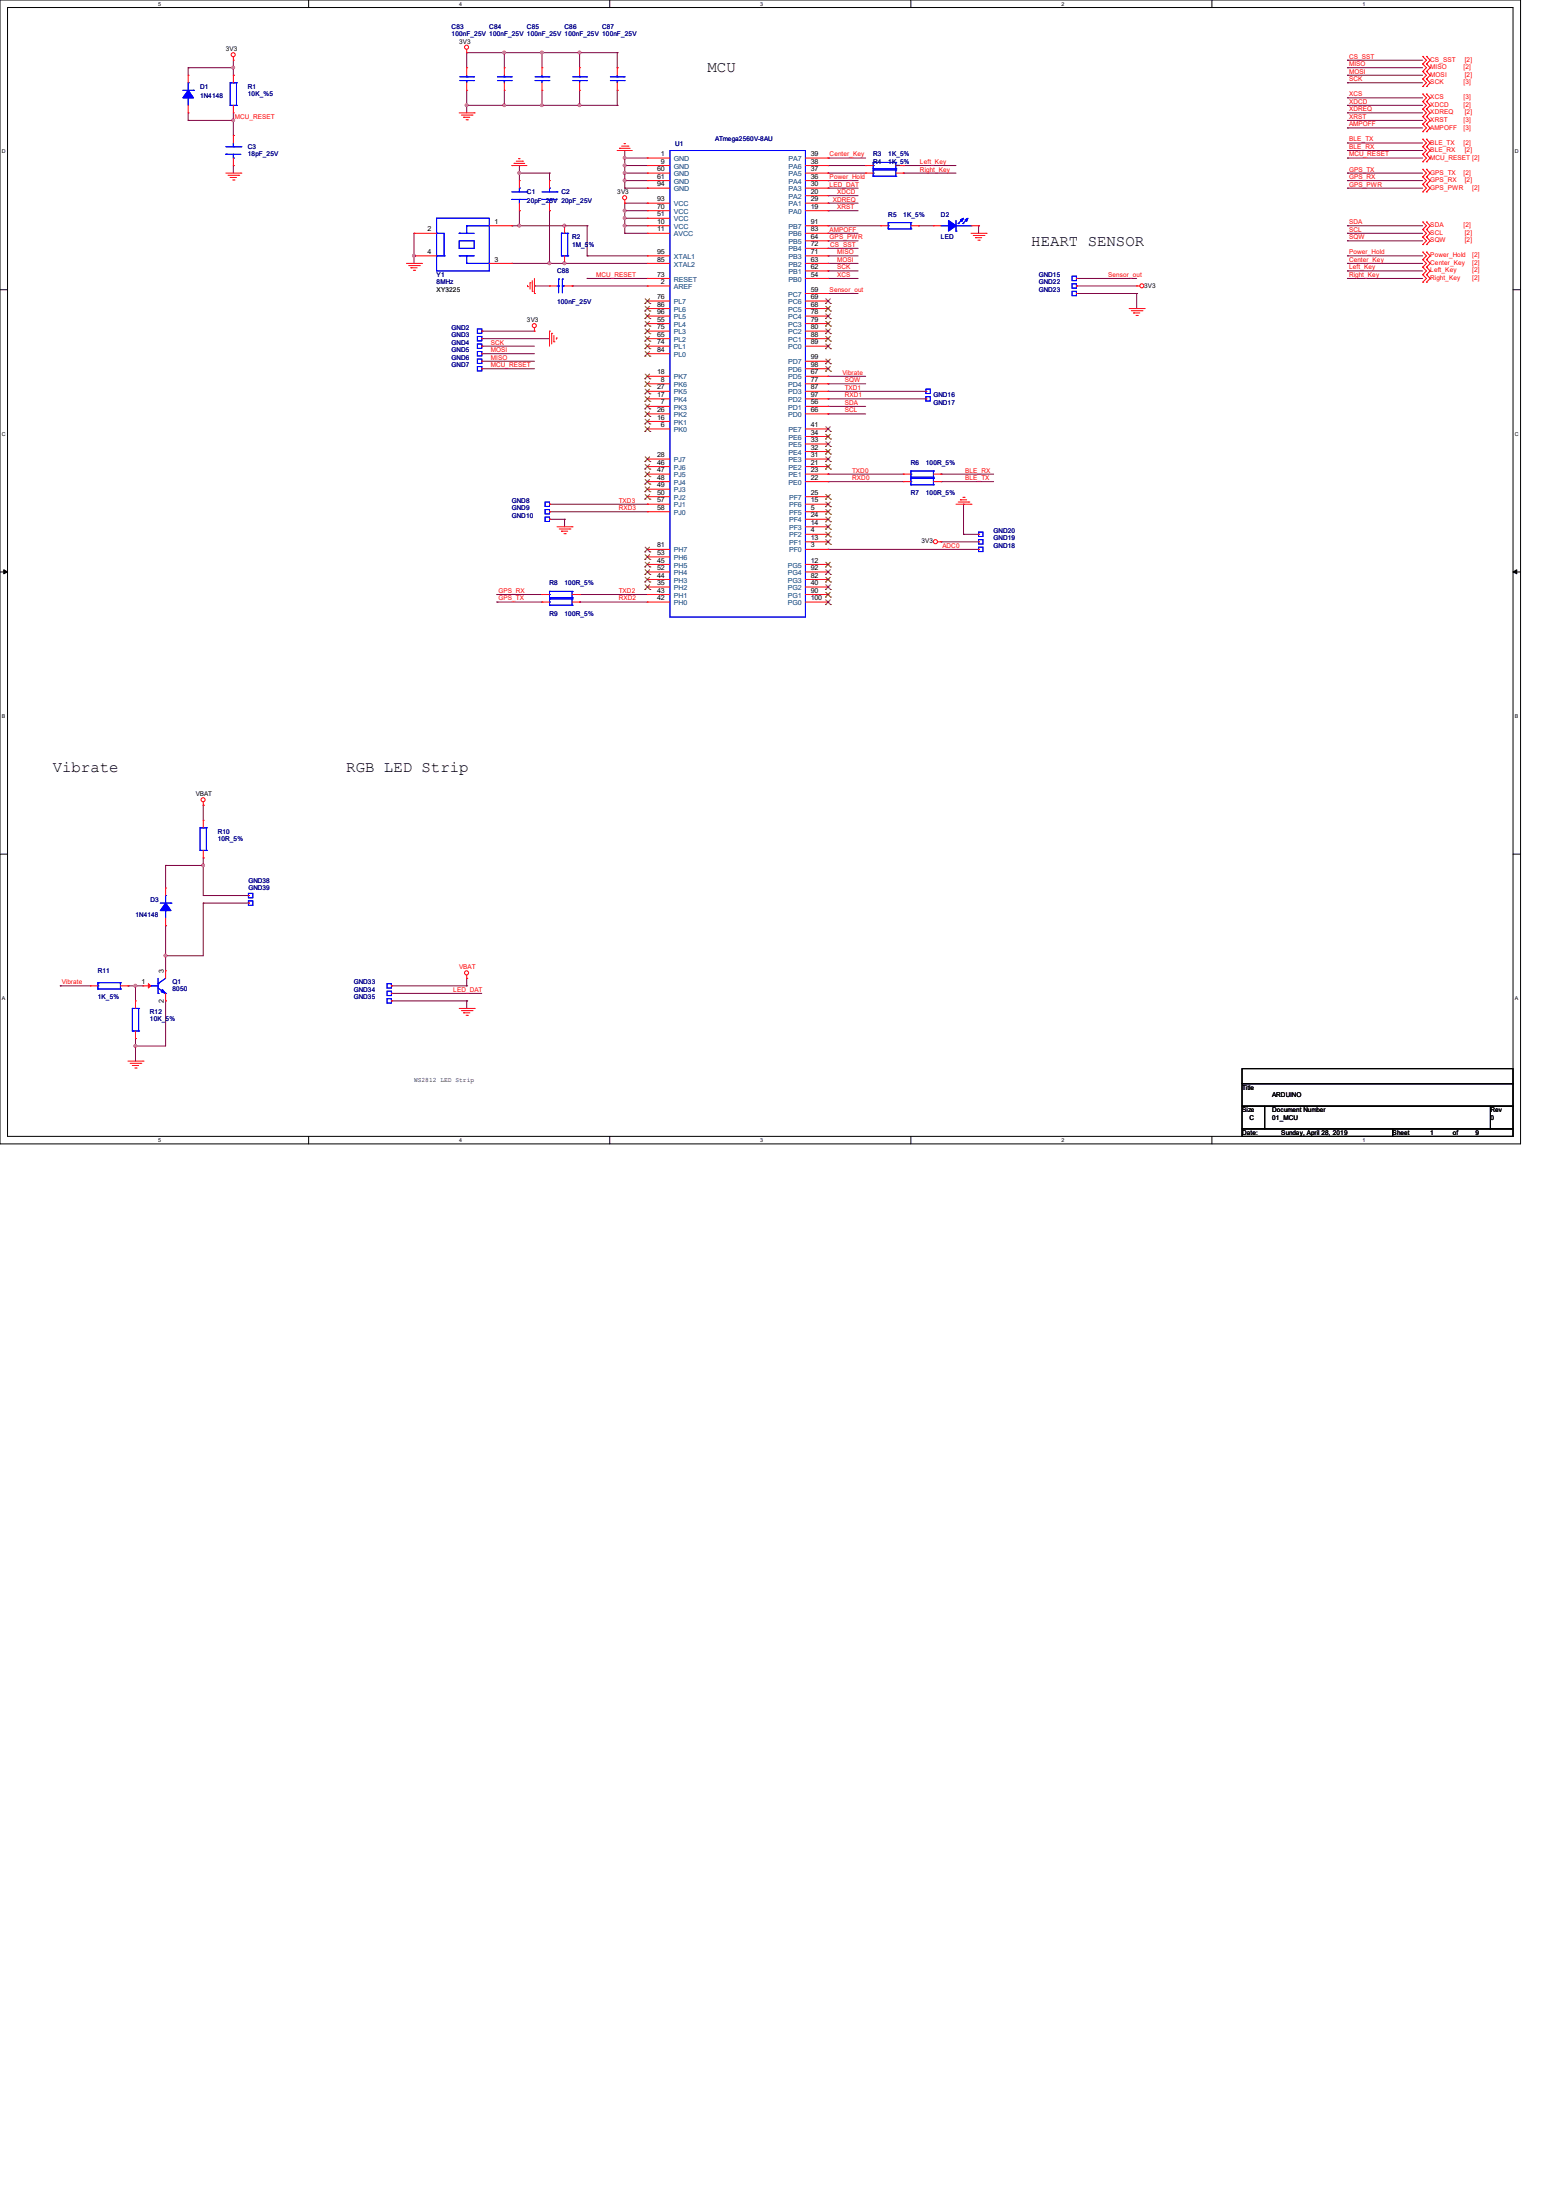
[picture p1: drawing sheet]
<svg xmlns="http://www.w3.org/2000/svg" width="210mm" height="297mm" viewBox="0 0 210 297" stroke-linecap="round" stroke-linejoin="round" font-family="sans-serif">
<path d="M0 0h205.2v154.4h-205.2zM1 1h203.2v152.4h-203.2z" fill="none" stroke="#000" stroke-width=".13"/>
<g fill="#fff">
<path d="M21.3 .1h.4v.8h-.4z"/>
<path d="M21.3 153.5h.4v.8h-.4z"/>
</g>
<path d="M41.7 0v1M41.7 153.4v1" fill="none" stroke="#000" stroke-width=".13"/>
<g fill="#fff">
<path d="M62 .1h.4v.8h-.4z"/>
<path d="M62 153.5h.4v.8h-.4z"/>
</g>
<path d="M82.3 0v1M82.3 153.4v1" fill="none" stroke="#000" stroke-width=".13"/>
<g fill="#fff">
<path d="M102.6 .1h.4v.8h-.4z"/>
<path d="M102.6 153.5h.4v.8h-.4z"/>
</g>
<path d="M122.9 0v1M122.9 153.4v1" fill="none" stroke="#000" stroke-width=".13"/>
<g fill="#fff">
<path d="M143.3 .1h.3v.8h-.3z"/>
<path d="M143.3 153.5h.3v.8h-.3z"/>
</g>
<path d="M163.6 0v1M163.6 153.4v1" fill="none" stroke="#000" stroke-width=".13"/>
<g fill="#fff">
<path d="M183.9 .1h.4v.8h-.4z"/>
<path d="M183.9 153.5h.4v.8h-.4z"/>
<path d="M.3 20.1h.5v.8h-.5z"/>
<path d="M204.5 20.1h.5v.8h-.5z"/>
<path d="M.3 58.2h.5v.8h-.5z"/>
<path d="M204.5 58.2h.5v.8h-.5z"/>
</g>
<path d="M0 39.1h1M204.2 39.1h1" fill="none" stroke="#000" stroke-width=".13"/>
<g fill="#fff">
<path d="M.3 96.3h.4v.8h-.4z"/>
<path d="M204.5 96.3h.4v.8h-.4z"/>
</g>
<path d="M0 77.2h1M204.2 77.2h1" fill="none" stroke="#000" stroke-width=".13"/>
<path d="M.5 76.9l.5 .3-.5 .3zM204.2 77.2l.5-.3v.6z" fill="#000" stroke="#000" stroke-width=".13"/>
<g fill="#fff">
<path d="M.3 134.4h.4v.8h-.4z"/>
<path d="M204.5 134.4h.4v.8h-.4z"/>
</g>
<path d="M0 115.3h1M204.2 115.3h1M167.6 144.3h36.6v2h-36.6zM167.6 146.3h36.6v3.1h-36.6zM167.6 149.4h3.1v3h-3.1zM167.6 152.4h20.4v1h-20.4zM170.7 149.4h30.5v3h-30.5zM188 152.4h16.2v1h-16.2zM201.2 149.4h3v3h-3z" fill="none" stroke="#000" stroke-width=".13"/>
<g fill="none" stroke="#800040" stroke-width=".13">
<path d="M25.4 9.1h.1M25.4 16.3h.1M25.4 9.1v1.1M25.4 15.2v1.1M25.4 9.1h6.1M25.4 16.3h6.1M31.5 9.1h.1M31.5 16.3h.1M31.5 18.3h.1M31.5 10.2h.1M31.5 8.1v2.1M31.5 15.2v3.1"/>
<path d="M63 7.1h.1M63 14.2h.1M63 7.1v2M63 12.2v3M63 14.2h20.3M63 7.1h20.3M68.1 7.1h.1M68.1 14.2h.1M68.1 7.1v2M68.1 12.2v2M73.2 7.1h.1M73.2 14.2h.1"/>
<path d="M73.2 7.1v2M73.2 12.2v2M78.2 7.1h.1M78.2 14.2h.1M78.2 7.1v2M78.2 12.2v2M83.3 9.1h.1M83.3 7.1h.1M83.3 12.2h.1M83.3 14.2h.1M83.3 7.1v2M83.3 12.2v2"/>
<path d="M181.9 11.2h.1M181.9 9.1h.1M181.9 10.2h.1M181.9 13.2h.1M181.9 16.3h.1M181.9 14.2h.1M181.9 15.2h.1M181.9 17.3h.1M181.9 19.3h.1M181.9 8.1h.1M181.9 9.1h10.1M181.9 16.3h10.1"/>
<path d="M181.9 11.2h10.1M181.9 10.2h10.1M181.9 13.2h10.1M181.9 14.2h10.1M181.9 15.2h10.1M181.9 17.3h10.1M181.9 19.3h10.1M181.9 8.1h10.1M31.5 22.4h.1M31.5 22.4v1M55.9 34.5h.1M55.9 31.5h.1"/>
<path d="M55.9 31.5v4.1M69.1 30.5h.1M69.1 35.6h.1M69.1 35.6h18.3M69.1 30.5h10.1M70.1 28.4h.1M70.1 23.4h.1M70.1 22.4h.1M70.1 23.4h4.1M70.1 22.4v2M70.1 28.4v2.1M72.1 38.6h.1"/>
<path d="M72.1 38.6h2.1M74.2 28.4h.1M74.2 23.4h.1M74.2 35.6h.1M74.2 23.4v1M74.2 28.4v7.2M76.2 35.6h.1M76.2 30.5h.1M77.2 38.6h.1M77.2 38.6h10.2M79.2 34.5h.1M79.2 30.5h.1"/>
<path d="M79.2 37.6h.1M79.2 37.6h8.2M79.2 34.5h8.2M79.2 30.5v4M84.3 31.5h.1M84.3 28.4h.1M84.3 27.4h.1M84.3 29.5h.1M84.3 30.5h.1M84.3 21.3h.1M84.3 22.4h.1M84.3 24.4h.1"/>
<path d="M84.3 25.4h.1M84.3 23.4h.1M84.3 20.3h.1M84.3 28.4h3.1M84.3 27.4h3.1M84.3 22.4h3.1M84.3 24.4h3.1M84.3 25.4h3.1M84.3 31.5h3.1M84.3 30.5h3.1M84.3 21.3h3.1M84.3 23.4h3.1"/>
<path d="M84.3 20.3v5.1M84.3 27.4v4.1M84.3 29.5h3.1M87.4 27.4h.1M87.4 25.4h.1M111.8 37.6h.1M111.8 36.6h.1M111.8 35.6h.1M111.8 34.5h.1M111.8 28.4h.1M111.8 27.4h.1M111.8 26.4h.1"/>
<path d="M111.8 33.5h.1M111.8 32.5h.1M111.8 22.4h.1M111.8 24.4h.1M111.8 25.4h.1M111.8 31.5h.1M111.8 30.5h.1M111.8 39.6h.1M111.8 21.3h.1M111.8 23.4h.1M111.8 37.6h4M111.8 36.6h4"/>
<path d="M111.8 35.6h4M111.8 34.5h4M111.8 28.4h4M111.8 27.4h4M111.8 26.4h4M111.8 33.5h4M111.8 32.5h4M111.8 22.4h5M111.8 24.4h4M111.8 25.4h4M111.8 31.5h4M111.8 30.5h7.1"/>
<path d="M111.8 21.3h5M111.8 23.4h5M111.8 39.6h4M121.9 22.4h.1M121.9 23.4h.1M121.9 22.4h7.1M121.9 23.4h7.1M124 30.5h.1M124 30.5h2M132.1 30.5h.1M132.1 30.5v1M145.3 37.6h.1"/>
<path d="M145.3 38.6h.1M145.3 39.6h.1M145.3 37.6h8.1M145.3 39.6h8.1M145.3 38.6h8.1M153.4 39.6h.1M153.4 39.6v2.1M181.9 20.3h.1M181.9 21.3h.1M181.9 23.4h.1M181.9 24.4h.1M181.9 25.4h.1"/>
<path d="M181.9 31.5h.1M181.9 30.5h.1M181.9 32.5h.1M181.9 34.5h.1M181.9 35.6h.1M181.9 36.6h.1M181.9 37.6h.1M181.9 37.6h10.1M181.9 36.6h10.1M181.9 35.6h10.1M181.9 34.5h10.1M181.9 32.5h10.1"/>
<path d="M181.9 24.4h10.1M181.9 25.4h10.1M181.9 31.5h10.1M181.9 30.5h10.1M181.9 20.3h10.1M181.9 21.3h10.1M181.9 23.4h10.1M65 44.7h.1M65 45.7h.1M65 46.7h.1M65 47.8h.1M65 48.8h.1"/>
<path d="M65 49.8h.1M65 44.7h7.1M65 45.7h9.2M65 46.7h7.1M65 47.8h7.1M65 48.8h7.1M65 49.8h7.1M111.8 54.9h.1M111.8 55.9h.1M111.8 53.8h.1M111.8 52.8h.1M111.8 51.8h.1"/>
<path d="M111.8 50.8h.1M111.8 54.9h5M111.8 55.9h5M111.8 53.8h13.2M111.8 52.8h13.2M111.8 51.8h5M111.8 50.8h5M74.2 69.1h.1M74.2 70.1h.1M74.2 68.1h13.2M74.2 69.1h13.2M74.2 70.1h2"/>
<path d="M76.2 70.1h.1M76.2 70.1v1M87.4 68.1h.1M111.8 74.2h.1M111.8 64h.1M111.8 65h.1M111.8 64h10.1M111.8 65h10.1M111.8 74.2h20.3M127 64h.1M127 65h.1M127 73.2h.1"/>
<path d="M127 64h7.1M127 65h7.1M127 73.2h5.1M130 68.1h.1M130 72.1h.1M130 68.1v4M130 72.1h2.1M67.1 80.3h.1M67.1 81.3h.1M67.1 80.3h6.1M67.1 81.3h6.1M78.2 80.3h.1"/>
<path d="M78.2 81.3h.1M78.2 80.3h9.2M78.2 81.3h9.2M22.4 116.8h.1M22.4 116.8v3.1M22.4 116.8h5M27.4 116.8h.1M27.4 108.7h.1M27.4 115.8h.1M27.4 108.7v2M27.4 115.8v5.1h6.1M8.1 133.1h.1"/>
<path d="M8.1 133.1h4.1M17.3 133.1h.1M17.3 133.1h2M18.3 133.1h.1M18.3 133.1v2M22.4 129h.1M22.4 135.1h.1M22.4 125h.1M22.4 125v6.1M22.4 135.1v6.1h-4.1M27.4 121.9h.1M27.4 121.9v7.1h-5"/>
<path d="M27.4 121.9h6.1M33.5 120.9h.1M33.5 121.9h.1M52.8 134.1h.1M52.8 133.1h10.2M52.8 134.1h12.2M52.8 135.1h10.2M63 132.1h.1M63 133.1h.1M63 135.1h.1M63 132.1v1M63 135.1v1"/>
<path d="M18.3 140.2h.1M18.3 141.2h.1M18.3 140.2v3.1"/>
</g>
<g fill="#f0f" stroke="#f0f" stroke-width=".13">
<circle cx="27.4" cy="116.8" r=".19"/>
<circle cx="22.3" cy="129" r=".19"/>
<circle cx="18.3" cy="133.1" r=".19"/>
<circle cx="18.3" cy="141.2" r=".19"/>
<circle cx="31.5" cy="9.1" r=".19"/>
<circle cx="31.5" cy="16.2" r=".19"/>
<circle cx="76.2" cy="35.5" r=".19"/>
<circle cx="55.9" cy="34.5" r=".19"/>
<circle cx="76.2" cy="30.5" r=".19"/>
<circle cx="70.1" cy="30.5" r=".19"/>
<circle cx="70.1" cy="23.3" r=".19"/>
<circle cx="74.1" cy="35.5" r=".19"/>
<circle cx="84.3" cy="28.4" r=".19"/>
<circle cx="84.3" cy="30.5" r=".19"/>
<circle cx="84.3" cy="21.3" r=".19"/>
<circle cx="84.3" cy="22.3" r=".19"/>
<circle cx="84.3" cy="24.4" r=".19"/>
<circle cx="84.3" cy="23.3" r=".19"/>
<circle cx="68.1" cy="7.1" r=".19"/>
<circle cx="78.2" cy="7.1" r=".19"/>
<circle cx="73.1" cy="7.1" r=".19"/>
<circle cx="63" cy="14.2" r=".19"/>
<circle cx="68.1" cy="14.2" r=".19"/>
<circle cx="78.2" cy="14.2" r=".19"/>
<circle cx="73.1" cy="14.2" r=".19"/>
<circle cx="84.3" cy="29.4" r=".19"/>
</g>
<g fill="none" stroke="#f00" stroke-width=".13">
<path d="M25.4 15.2h.1M25.4 10.2h.1M25.4 10.2v1M25.4 14.2v1M31.5 8.1h.1M31.5 10.2h.1M31.5 15.2h.1M31.5 18.3h.1M31.5 7.7v.4M31.5 10.2v1M31.5 14.2v1M31.5 18.3v1"/>
<path d="M62 15.2h2M62.3 15.5h1.4M62.6 15.8h.1M62.6 15.8h.8M62.9 16.2h.2M63 7.1h.1M63 9.1h.1M63 12.2h.1M63 6.7v.4M63 9.1v1.1M63 11.2v1M63.1 16.2h.1"/>
<path d="M63.7 15.5h.1M64 15.2h.1M68.1 9.1h.1M68.1 12.2h.1M68.1 9.1v1.1M68.1 11.2v1M73.2 9.1h.1M73.2 12.2h.1M73.2 9.1v1.1M73.2 11.2v1M78.2 9.1h.1M78.2 12.2h.1"/>
<path d="M78.2 9.1v1.1M78.2 11.2v1M83.3 9.1h.1M83.3 12.2h.1M83.3 9.1v1.1M83.3 11.2v1M83.9 19.7h.9M84.2 19.4h.1M84.2 19.4h.2M84.8 19.7h.1M192 9.7h.1M192 8.6h.1"/>
<path d="M192 10.7h.1M192 11.7h.1M192 13.7h.1M192 12.7h.1M192 14.7h.1M192 15.7h.1M192 16.8h.1M192 17.8h.1M192 19.8h.1M192 18.8h.1M192 7.6h.1M192 8.6l.5 .5-.5 .6"/>
<path d="M192 9.7l.5 .5-.5 .5M192 10.7l.5 .5-.5 .5M192 12.7l.5 .5-.5 .5M192 13.7l.5 .5-.5 .5M192 14.7l.5 .5-.5 .5M192 15.7l.5 .6-.5 .5M192 16.8l.5 .5-.5 .5M192 18.8l.5 .5-.5 .5M192 19.8l.5 .5-.5 .5M192 7.6l.5 .5-.5 .5M192.5 9.7h.1M192.5 8.6h.1"/>
<path d="M192.5 10.7h.1M192.5 11.7h.1M192.5 13.7h.1M192.5 12.7h.1M192.5 14.7h.1M192.5 15.7h.1M192.5 16.8h.1M192.5 17.8h.1M192.5 19.8h.1M192.5 18.8h.1M192.5 7.6h.1M192.5 8.6l.5 .5-.5 .6"/>
<path d="M192.5 9.7l.5 .5-.5 .5M192.5 10.7l.5 .5-.5 .5M192.5 12.7l.5 .5-.5 .5M192.5 13.7l.5 .5-.5 .5M192.5 14.7l.5 .5-.5 .5M192.5 15.7l.5 .6-.5 .5M192.5 16.8l.5 .5-.5 .5M192.5 18.8l.5 .5-.5 .5M192.5 19.8l.5 .5-.5 .5M192.5 7.6l.5 .5-.5 .5M30.5 23.4h2M30.8 23.7h1.4"/>
<path d="M31.1 24h.1M31.1 24h.8M31.4 24.3h.2M31.5 22.4h.1M31.5 21.3v1.1M31.6 24.3h.1M32.2 23.7h.1M32.5 23.4h.1M54.9 35.6h2M55.2 35.9h1.4M55.5 36.2h.1M55.5 36.2h.8"/>
<path d="M55.8 36.5h.2M55.9 31.5h.1M55.9 34.5h.1M55.9 31.5h3M55.9 34.5h3M56 36.5h.1M56.6 35.9h.1M56.9 35.6h.1M66 35.6h3.1M66 30.5h3.1M69.1 22.4h.1M69.1 30.5h.1"/>
<path d="M69.1 35.6h.1M69.1 22.4h2M69.4 22.1h.1M69.4 22.1h1.4M69.7 21.8h.8M70 21.4h.1M70 21.4h.2M70.1 28.4h.1M70.1 24.4h.1M70.1 24.4v1M70.1 27.4v1M70.5 21.8h.1"/>
<path d="M71.2 38.7h.1M71.2 38.5v.2M71.5 38.2h.1M71.5 38.2v.8M71.8 39.3h.1M71.8 37.9v1.4M72.1 39.6h.1M72.1 37.6v2M74.2 38.6h.1M74.2 28.4h.1M74.2 24.4h.1M74.2 24.4v1"/>
<path d="M74.2 27.4v1M74.2 38.6h1M76.2 30.5h.1M76.2 35.6h.1M76.2 38.6h1M76.2 30.5v1M76.2 34.5v1.1M77.2 38.6h.1M83.3 20.3h.1M83.3 20.3h2M83.6 20h.1M83.6 20h1.4"/>
<path d="M84.3 27.4h.1M84.3 27v.4M87.4 21.3h.1M87.4 38.6h.1M87.4 22.4h.1M87.4 30.5h.1M87.4 31.5h.1M87.4 29.5h.1M87.4 23.4h.1M87.4 24.4h.1M87.4 28.4h.1M87.4 37.6h.1"/>
<path d="M87.4 35.6h.1M87.4 34.5h.1M87.4 27.4h.1M87.4 25.4h.1M87.4 23.4h3M87.4 35.6h3M87.4 31.5h3M87.4 22.4h3M87.4 38.6h3M87.4 30.5h3M87.4 34.5h3M87.4 21.3h3"/>
<path d="M87.4 24.4h3M87.4 25.4h3M87.4 27.4h3M87.4 28.4h3M87.4 37.6h3M87.4 29.5h3M108.7 23.4h3.1M108.7 35.6h3.1M108.7 31.5h3.1M108.7 22.4h3.1M108.7 30.5h3.1M108.7 34.5h3.1"/>
<path d="M108.7 21.3h3.1M108.7 24.4h3.1M108.7 25.4h3.1M108.7 26.4h3.1M108.7 27.4h3.1M108.7 28.4h3.1M108.7 37.6h3.1M108.7 36.6h3.1M108.7 33.5h3.1M108.7 32.5h3.1M108.7 39.6h3.1M111.8 21.3h.1"/>
<path d="M111.8 22.4h.1M111.8 23.4h.1M111.8 24.4h.1M111.8 25.4h.1M111.8 26.4h.1M111.8 27.4h.1M111.8 28.4h.1M111.8 37.6h.1M111.8 36.6h.1M111.8 35.6h.1M111.8 34.5h.1M111.8 33.5h.1"/>
<path d="M111.8 32.5h.1M111.8 31.5h.1M111.8 30.5h.1M111.8 39.6h.1M116.8 22.4h.1M116.8 23.4h.1M116.8 23.4h1.1M116.8 22.4h1.1M118.9 30.5h.1M118.9 30.5h1M120.9 23.4h1M120.9 22.4h1"/>
<path d="M121.9 22.4h.1M121.9 23.4h.1M122.9 30.5h1.1M124 30.5h.1M126 30.5h.1M126 30.5h1M131.1 31.5h2M131.1 30.5h1M131.4 31.8h1.4M131.7 32.1h.1M131.7 32.1h.8M132 32.4h.2"/>
<path d="M132.1 30.5h.1M132.2 32.4h.1M132.8 31.8h.1M133.1 31.5h.1M145.3 39.6h.1M145.3 38.6h.1M145.3 37.6h.1M153.4 38.6h.1M153.4 38.6h.4M192 20.8h.1M192 21.8h.1M192 23.9h.1"/>
<path d="M192 22.9h.1M192 24.9h.1M192 25.9h.1M192 32h.1M192 31h.1M192 30h.1M192 33h.1M192 35.1h.1M192 34h.1M192 36.1h.1M192 37.1h.1M192 38.1h.1"/>
<path d="M192 20.8l.5 .5-.5 .5M192 22.9l.5 .5-.5 .5M192 23.9l.5 .5-.5 .5M192 24.9l.5 .5-.5 .5M192 31l.5 .5-.5 .5M192 30l.5 .5-.5 .5M192 32l.5 .5-.5 .5M192 34l.5 .5-.5 .6M192 35.1l.5 .5-.5 .5M192 36.1l.5 .5-.5 .5M192 37.1l.5 .5-.5 .5M192.5 20.8h.1"/>
<path d="M192.5 21.8h.1M192.5 23.9h.1M192.5 22.9h.1M192.5 24.9h.1M192.5 25.9h.1M192.5 32h.1M192.5 31h.1M192.5 30h.1M192.5 33h.1M192.5 35.1h.1M192.5 34h.1M192.5 36.1h.1"/>
<path d="M192.5 37.1h.1M192.5 38.1h.1M192.5 20.8l.5 .5-.5 .5M192.5 22.9l.5 .5-.5 .5M192.5 23.9l.5 .5-.5 .5M192.5 24.9l.5 .5-.5 .5M192.5 31l.5 .5-.5 .5M192.5 30l.5 .5-.5 .5M192.5 32l.5 .5-.5 .5M192.5 34l.5 .5-.5 .6M192.5 35.1l.5 .5-.5 .5M192.5 36.1l.5 .5-.5 .5"/>
<path d="M192.5 37.1l.5 .5-.5 .5M65 46.7h.1M65 49.8h.1M65 48.8h.1M65 45.7h.1M65 47.8h.1M65 44.7h.1M72.1 44.7h.1M72.1 44.3v.4M74.2 44.7h.1M74.2 44.7v2M74.5 45h.1"/>
<path d="M74.5 45v1.4M74.8 46.1h.1M74.8 45.3v.8M75.1 45.6h.1M75.1 45.6v.2M87.4 50.8h.1M87.4 51.8h.1M87.4 52.8h.1M87.4 53.8h.1M87.4 54.9h.1M87.4 55.9h.1M87.4 56.9h.1"/>
<path d="M87.4 57.9h.1M87.4 40.6h.1M87.4 41.7h.1M87.4 42.7h.1M87.4 43.7h.1M87.4 44.7h.1M87.4 45.7h.1M87.4 46.7h.1M87.4 47.8h.1M87.4 41.7h3M87.4 40.6h3M87.4 42.7h3"/>
<path d="M87.4 43.7h3M87.4 44.7h3M87.4 45.7h3M87.4 46.7h3M87.4 57.9h3M87.4 50.8h3M87.4 51.8h3M87.4 52.8h3M87.4 53.8h3M87.4 54.9h3M87.4 55.9h3M87.4 56.9h3"/>
<path d="M87.4 47.8h3M108.7 41.7h3.1M108.7 40.6h3.1M108.7 42.7h3.1M108.7 43.7h3.1M108.7 44.7h3.1M108.7 45.7h3.1M108.7 46.7h3.1M108.7 57.9h3.1M108.7 58.9h3.1M108.7 59.9h3.1M108.7 48.8h3.1"/>
<path d="M108.7 49.8h3.1M108.7 50.8h3.1M108.7 51.8h3.1M108.7 52.8h3.1M108.7 53.8h3.1M108.7 54.9h3.1M108.7 55.9h3.1M111.8 40.6h.1M111.8 41.7h.1M111.8 42.7h.1M111.8 43.7h.1M111.8 44.7h.1"/>
<path d="M111.8 45.7h.1M111.8 46.7h.1M111.8 57.9h.1M111.8 58.9h.1M111.8 59.9h.1M111.8 48.8h.1M111.8 49.8h.1M111.8 50.8h.1M111.8 51.8h.1M111.8 52.8h.1M111.8 53.8h.1M111.8 54.9h.1"/>
<path d="M111.8 55.9h.1M125 52.8h.1M125 53.8h.1M152.4 41.7h2M152.7 42h1.4M153 42.2h.1M153 42.2h.8M153.3 42.6h.2M153.5 42.6h.1M154.1 42h.1M154.4 41.7h.1M74.2 69.1h.1"/>
<path d="M74.2 70.1h.1M74.2 68.1h.1M75.2 71.1h2M75.5 71.4h1.4M75.8 71.7h.1M75.8 71.7h.8M76.1 72.1h.2M76.3 72.1h.1M76.9 71.4h.1M77.2 71.1h.1M87.4 79.2h.1M87.4 78.2h.1"/>
<path d="M87.4 77.2h.1M87.4 76.2h.1M87.4 75.2h.1M87.4 74.2h.1M87.4 62h.1M87.4 63h.1M87.4 64h.1M87.4 65h.1M87.4 66h.1M87.4 67.1h.1M87.4 68.1h.1M87.4 69.1h.1"/>
<path d="M87.4 68.1h3M87.4 65h3M87.4 64h3M87.4 62h3M87.4 63h3M87.4 67.1h3M87.4 69.1h3M87.4 74.2h3M87.4 76.2h3M87.4 77.2h3M87.4 78.2h3M87.4 79.2h3"/>
<path d="M87.4 75.2h3M87.4 66h3M108.7 68.1h3.1M108.7 73.2h3.1M108.7 71.1h3.1M108.7 65h3.1M108.7 64h3.1M108.7 61h3.1M108.7 62h3.1M108.7 63h3.1M108.7 67.1h3.1M108.7 69.1h3.1"/>
<path d="M108.7 70.1h3.1M108.7 72.1h3.1M108.7 74.2h3.1M108.7 76.2h3.1M108.7 77.2h3.1M108.7 78.2h3.1M108.7 79.2h3.1M111.8 61h.1M111.8 62h.1M111.8 63h.1M111.8 64h.1M111.8 65h.1"/>
<path d="M111.8 67.1h.1M111.8 68.1h.1M111.8 69.1h.1M111.8 70.1h.1M111.8 71.1h.1M111.8 72.1h.1M111.8 73.2h.1M111.8 74.2h.1M111.8 76.2h.1M111.8 77.2h.1M111.8 78.2h.1M111.8 79.2h.1"/>
<path d="M121.9 65h.1M121.9 64h.1M121.9 65h1M121.9 64h1M126 65h1M126 64h1M126.6 73.2h.4M127 73.2h.1M127 65h.1M127 64h.1M129 68.1h2.1M129.3 67.8h1.5"/>
<path d="M129.6 67.5h.1M129.6 67.5h.9M130 67.1h.1M130.1 67.1h.1M130.8 67.8h.1M131.1 68.1h.1M132.1 74.2h.1M132.1 72.1h.1M132.1 73.2h.1M73.2 81.3h.1M73.2 80.3h.1M73.2 81.3h1"/>
<path d="M73.2 80.3h1M77.2 81.3h1M77.2 80.3h1M78.2 81.3h.1M78.2 80.3h.1M87.4 81.3h.1M87.4 80.3h.1M87.4 81.3h3M87.4 80.3h3M108.7 81.3h3.1M108.7 80.3h3.1M111.8 80.3h.1"/>
<path d="M111.8 81.3h.1M22.4 119.9h.1M22.4 119.9v1M27.4 108.7h.1M27.4 110.7h.1M27.4 115.8h.1M27.4 108.3v.4M27.4 110.7v1.1M27.4 114.8v1M12.2 133.1h.1M12.2 133.1h1M16.3 133.1h1"/>
<path d="M17.3 133.1h.1M18.3 135.1h.1M18.3 135.1v1M18.3 139.2v1M19.3 133.1h.1M19.3 133.1h1M22.4 135.1h.1M22.4 131.1h.1M22.4 125h.1M22.4 124v1M22.4 131.1v1M22.4 134.1v1"/>
<path d="M33.5 120.9h.1M33.5 121.9h.1M52.8 134.1h.1M52.8 135.1h.1M52.8 133.1h.1M62 136.1h2M62.3 136.4h1.4M62.6 136.7h.1M62.6 136.7h.8M62.9 137.1h.2M63 132.1h.1M63 131.7v.4"/>
<path d="M63.1 137.1h.1M63.7 136.4h.1M64 136.1h.1M17.3 143.3h2M17.6 143.6h1.4M17.9 143.8h.1M17.9 143.8h.8M18.2 144.2h.2M18.3 140.2h.1M18.4 144.2h.1M19 143.6h.1M19.3 143.3h.1"/>
<circle cx="31.5" cy="7.4" r=".28"/>
<circle cx="63" cy="6.4" r=".28"/>
<circle cx="84.3" cy="26.7" r=".28"/>
<circle cx="154.1" cy="38.6" r=".28"/>
<circle cx="72.1" cy="44" r=".28"/>
<circle cx="126.3" cy="73.1" r=".28"/>
<circle cx="27.4" cy="108" r=".28"/>
<circle cx="63" cy="131.3" r=".28"/>
</g>
<g fill="none" stroke="#00f" stroke-width=".13">
<path d="M24.7 12.2h1.4M25.4 13.2h.1M25.4 11.2h.1M25.4 11.2v1M25.4 13.2v1M26.1 12.2h.1M30.5 19.8h2M31.1 14.2h.1M31.1 11.2h.1M31.1 11.2h.8M31.1 14.2h.8M31.1 11.2v3"/>
<path d="M31.5 11.2h.1M31.5 19.8h.1M31.5 19.3v.5M31.9 11.2h.1M31.9 14.2h.1M31.9 11.2v3M32.5 19.8h.1M62.1 10.9h1.8M62.1 10.4h1.8M63 10.4h.1M63 10.9h.1M63 10.2v.2"/>
<path d="M63 10.9v.3M63.9 10.9h.1M63.9 10.4h.1M67.1 10.9h1.9M67.1 10.4h1.9M68.1 10.4h.1M68.1 10.9h.1M68.1 10.2v.2M68.1 10.9v.3M69 10.9h.1M69 10.4h.1M72.2 10.9h1.9"/>
<path d="M72.2 10.4h1.9M73.2 10.4h.1M73.2 10.9h.1M73.2 10.2v.2M73.2 10.9v.3M74.1 10.9h.1M74.1 10.4h.1M77.3 10.9h1.9M77.3 10.4h1.9M78.2 10.4h.1M78.2 10.9h.1M78.2 10.2v.2"/>
<path d="M78.2 10.9v.3M79.2 10.9h.1M79.2 10.4h.1M82.4 10.9h1.8M82.4 10.4h1.8M83.3 10.4h.1M83.3 10.9h.1M83.3 10.2v.2M83.3 10.9v.3M84.2 10.9h.1M84.2 10.4h.1M30.5 20.8h.1"/>
<path d="M30.5 20.8h2M31.5 21.3h.1M31.5 20.8v.5M58.9 29.5h7.1v7.1h-7.1zM58.9 34.5h.1M58.9 31.5h.1M58.9 31.5h1v3M58.9 34.5h1M59.9 34.5h.1M62 32.5h2v1h-2zM62 31.5h.1M62 34.5h.1"/>
<path d="M62 31.5h2M62 34.5h2M63 35.6h.1M63 30.5h.1M63 34.5h.1M63 30.5v1M63 34.5v1.1M63 35.6h3M63 30.5h3M69.1 26.9h.1M69.1 25.9h2M69.1 26.9h2"/>
<path d="M70.1 26.9h.1M70.1 25.4h.1M70.1 25.4v.5M70.1 26.9v.5M71.1 25.9h.1M73.2 26.9h.1M73.2 25.9h2M73.2 26.9h2M74.2 26.9h.1M74.2 25.4h.1M74.2 25.4v.5M74.2 26.9v.5"/>
<path d="M75.2 25.9h.1M75.2 38.6h.2M75.4 38.6h.1M75.4 37.7h.1M75.4 37.7v1.8M75.8 34.5h.1M75.8 31.5h.1M75.8 31.5h.8M75.8 34.5h.8M75.8 31.5v3M75.9 37.7h.1M75.9 38.6h.1"/>
<path d="M75.9 38.6h.3M75.9 37.7v1.8M76.2 31.5h.1M76.6 31.5h.1M76.6 34.5h.1M76.6 31.5v3M90.4 20.3h18.3v63h-18.3zM117.9 21.9h.1M117.9 22.8h.1M117.9 22.4h.1M117.9 22.9h.1M117.9 23.8h.1"/>
<path d="M117.9 23.4h.1M117.9 21.9v.9M117.9 22.9v.9M117.9 21.9h3M117.9 22.8h3M117.9 22.9h3M117.9 23.8h3M119.9 30.1h.1M119.9 30.9h.1M119.9 30.5h.1M119.9 30.1v.8M119.9 30.1h3"/>
<path d="M119.9 30.9h3M120.9 21.9h.1M120.9 22.8h.1M120.9 22.9h.1M120.9 23.8h.1M120.9 21.9v.9M120.9 22.9v.9M122.9 30.1h.1M122.9 30.9h.1M122.9 30.1v.8M127 30.5h1M128 30.5h.1"/>
<path d="M129 31.2h.1M129 30.5h2.1M129 29.8v1.4M129.3 30.2h.1M130 30.2h.1M130 29.5l-.7 .7M130.6 29.5l-.6 .7M131.1 30.5h.1M144.7 39.3h.6v.6h-.6zM144.7 38.3h.6v.6h-.6zM144.7 37.3h.6v.6h-.6zM64.4 46.4h.6v.6h-.6z"/>
<path d="M64.4 49.5h.6v.6h-.6zM64.4 48.5h.6v.6h-.6zM64.4 45.4h.6v.6h-.6zM64.4 47.5h.6v.5h-.6zM64.4 44.4h.6v.6h-.6zM125 52.5h.6v.6h-.6zM125 53.6h.6v.5h-.6zM73.6 68.8h.6v.6h-.6zM73.6 69.8h.6v.6h-.6zM73.6 67.8h.6v.6h-.6zM74.2 79.8h.1M74.2 79.8v.9"/>
<path d="M74.2 79.8h3M77.2 79.8h.1M77.2 79.8v.9M122.9 64.6h.1M122.9 65.4h.1M122.9 65h.1M122.9 63.6h.1M122.9 64.4h.1M122.9 64h.1M122.9 63.6v.8M122.9 64.6v.8M122.9 64.6h3.1"/>
<path d="M122.9 65.4h3.1M122.9 63.6h3.1M122.9 64.4h3.1M126 64.6h.1M126 65.4h.1M126 63.6h.1M126 64.4h.1M126 63.6v.8M126 64.6v.8M132.1 73.9h.6v.6h-.6zM132.1 71.8h.6v.6h-.6zM132.1 72.9h.6v.5h-.6z"/>
<path d="M74.2 80.9h.1M74.2 81.7h.1M74.2 81.3h.1M74.2 80.7h.1M74.2 80.3h.1M74.2 80.9v.8M74.2 80.9h3M74.2 81.7h3M74.2 80.7h3M77.2 80.9h.1M77.2 81.7h.1M77.2 80.7h.1"/>
<path d="M77.2 80.9v.8M27 114.8h.1M27 111.8h.1M27 111.8h.9M27 114.8h.9M27 111.8v3M27.4 111.8h.1M27.9 111.8h.1M27.9 114.8h.1M27.9 111.8v3M13.2 132.7h.1M13.2 133.5h.1"/>
<path d="M13.2 133.1h.1M13.2 132.7v.8M13.2 132.7h3.1M13.2 133.5h3.1M16.3 132.7h.1M16.3 133.5h.1M16.3 132.7v.8M17.9 139.2h.1M17.9 136.1h.1M17.9 136.1h.8M17.9 139.2h.8M17.9 136.1v3.1"/>
<path d="M18.3 136.1h.1M18.7 136.1h.1M18.7 139.2h.1M18.7 136.1v3.1M20.3 133.1h.1M20.3 133.1h1M21.3 132.8h.1M21.3 134.1h.1M21.3 133.4l1.1 .7M21.3 132.1v2M21.6 121.9h1.5M22.4 134.1h.1"/>
<path d="M22.4 122.9h.1M22.4 120.9h.1M22.4 132.1l-1.1 .7M22.4 120.9v1M22.4 122.9v1.1M23.1 121.9h.1M33.5 120.6h.6v.6h-.6zM33.5 121.6h.6v.6h-.6zM52.2 133.8h.6v.6h-.6zM52.2 134.8h.6v.6h-.6zM52.2 132.8h.6v.6h-.6z"/>
</g>
<g fill="#00f" stroke="#00f" stroke-width=".13">
<path d="M21.9 133.6l.5 .5-.6-.2z"/>
<path d="M25.4 12.2l.7 1h-1.4z" fill-rule="evenodd"/>
<path d="M25.4 12.2l.7 1h-1.4z" fill-rule="evenodd"/>
<path d="M128 29.8l1 .7-1 .7z" fill-rule="evenodd"/>
<path d="M130.3 29.7l.3-.2-.1 .4z" fill-rule="evenodd"/>
<path d="M129.6 29.7l.4-.2-.2 .4z" fill-rule="evenodd"/>
<path d="M128 29.8l1 .7-1 .7z" fill-rule="evenodd"/>
<path d="M130.3 29.7l.3-.2-.1 .4z" fill-rule="evenodd"/>
<path d="M129.6 29.7l.4-.2-.2 .4z" fill-rule="evenodd"/>
<path d="M22.4 121.9l.7 1h-1.5z" fill-rule="evenodd"/>
<path d="M22.4 121.9l.7 1h-1.5z" fill-rule="evenodd"/>
</g>
<path d="M20 132.8l.3 .3-.3 .3z" fill="#f00" stroke="#f00" stroke-width=".13"/>
<g fill="none" stroke="#804000" stroke-width=".13">
<path d="M87 51.1h.1M87 52.2h.1M87 53.2h.1M87 54.2h.1M87 55.2h.1M87 56.2h.1M87 57.2h.1M87 58.3h.1M87 41h.1M87 42h.1M87 43h.1M87 44h.1"/>
<path d="M87 45h.1M87 46.1h.1M87 47.1h.1M87 48.1h.1M87.1 50.5l.6 .6M87.1 51.5l.6 .7M87.1 52.5l.6 .7M87.1 53.6l.6 .6M87.1 54.6l.6 .6M87.1 55.6l.6 .6M87.1 56.6l.6 .6M87.1 57.6l.6 .7"/>
<path d="M87.1 40.3l.6 .7M87.1 41.4l.6 .6M87.1 42.4l.6 .6M87.1 43.4l.6 .6M87.1 44.4l.6 .6M87.1 45.4l.6 .7M87.1 46.4l.6 .7M87.1 47.5l.6 .6M87.7 50.5l-.7 .6M87.7 51.5l-.7 .7M87.7 52.5l-.7 .7M87.7 53.6l-.7 .6"/>
<path d="M87.7 54.6l-.7 .6M87.7 55.6l-.7 .6M87.7 56.6l-.7 .6M87.7 57.6l-.7 .7M87.7 40.3l-.7 .7M87.7 41.4l-.7 .6M87.7 42.4l-.7 .6M87.7 43.4l-.7 .6M87.7 44.4l-.7 .6M87.7 45.4l-.7 .7M87.7 46.4l-.7 .7M87.7 47.5l-.7 .6"/>
<path d="M87.7 51.1h.1M87.7 52.2h.1M87.7 53.2h.1M87.7 54.2h.1M87.7 55.2h.1M87.7 56.2h.1M87.7 57.2h.1M87.7 58.3h.1M87.7 41h.1M87.7 42h.1M87.7 43h.1M87.7 44h.1"/>
<path d="M87.7 45h.1M87.7 46.1h.1M87.7 47.1h.1M87.7 48.1h.1M111.4 41h.1M111.4 42h.1M111.4 43h.1M111.4 44h.1M111.4 45h.1M111.4 46.1h.1M111.4 47.1h.1M111.4 58.3h.1"/>
<path d="M111.4 59.3h.1M111.4 49.1h.1M111.4 50.1h.1M111.5 40.3l.6 .7M111.5 41.4l.6 .6M111.5 42.4l.6 .6M111.5 43.4l.6 .6M111.5 44.4l.6 .6M111.5 45.4l.6 .7M111.5 46.4l.6 .7M111.5 57.6l.6 .7M111.5 58.6l.6 .7"/>
<path d="M111.5 59.6l.6 .7M111.5 48.5l.6 .6M111.5 49.5l.6 .6M112.1 40.3l-.7 .7M112.1 41.4l-.7 .6M112.1 42.4l-.7 .6M112.1 43.4l-.7 .6M112.1 44.4l-.7 .6M112.1 45.4l-.7 .7M112.1 46.4l-.7 .7M112.1 57.6l-.7 .7M112.1 58.6l-.7 .7"/>
<path d="M112.1 59.6l-.7 .7M112.1 48.5l-.7 .6M112.1 49.5l-.7 .6M112.1 41h.1M112.1 42h.1M112.1 43h.1M112.1 44h.1M112.1 45h.1M112.1 46.1h.1M112.1 47.1h.1M112.1 58.3h.1M112.1 59.3h.1"/>
<path d="M112.1 49.1h.1M112.1 50.1h.1M87 79.6h.1M87 78.6h.1M87 77.6h.1M87 76.5h.1M87 75.5h.1M87 74.5h.1M87 62.3h.1M87 63.3h.1M87 64.3h.1M87 65.4h.1"/>
<path d="M87 66.4h.1M87 67.4h.1M87.1 79l.6 .6M87.1 77.9l.6 .7M87.1 76.9l.6 .7M87.1 75.9l.6 .6M87.1 74.9l.6 .6M87.1 73.9l.6 .6M87.1 61.7l.6 .6M87.1 62.7l.6 .6M87.1 63.7l.6 .6M87.1 64.7l.6 .7"/>
<path d="M87.1 65.7l.6 .7M87.1 66.8l.6 .6M87.7 64.7l-.7 .7M87.7 65.7l-.7 .7M87.7 79l-.7 .6M87.7 77.9l-.7 .7M87.7 76.9l-.7 .7M87.7 75.9l-.7 .6M87.7 74.9l-.7 .6M87.7 73.9l-.7 .6M87.7 61.7l-.7 .6M87.7 62.7l-.7 .6"/>
<path d="M87.7 63.7l-.7 .6M87.7 66.8l-.7 .6M87.7 79.6h.1M87.7 78.6h.1M87.7 77.6h.1M87.7 76.5h.1M87.7 75.5h.1M87.7 74.5h.1M87.7 62.3h.1M87.7 63.3h.1M87.7 64.3h.1M87.7 65.4h.1"/>
<path d="M87.7 66.4h.1M87.7 67.4h.1M111.4 60.3h.1M111.4 61.3h.1M111.4 62.3h.1M111.4 63.3h.1M111.4 67.4h.1M111.4 68.4h.1M111.4 69.4h.1M111.4 70.4h.1M111.4 71.5h.1M111.4 72.5h.1"/>
<path d="M111.4 73.5h.1M111.4 76.5h.1M111.4 77.6h.1M111.4 78.6h.1M111.4 79.6h.1M111.5 60.7l.6 .6M111.5 61.7l.6 .6M111.5 62.7l.6 .6M111.5 66.8l.6 .6M111.5 67.8l.6 .6M111.5 68.8l.6 .6M111.5 69.8l.6 .6"/>
<path d="M111.5 70.8l.6 .7M111.5 71.8l.6 .7M111.5 72.9l.6 .6M111.5 75.9l.6 .6M111.5 76.9l.6 .7M111.5 77.9l.6 .7M111.5 79l.6 .6M111.5 80l.6 .6M112.1 60.7l-.7 .6M112.1 61.7l-.7 .6M112.1 62.7l-.7 .6M112.1 66.8l-.7 .6"/>
<path d="M112.1 67.8l-.7 .6M112.1 68.8l-.7 .6M112.1 69.8l-.7 .6M112.1 70.8l-.7 .7M112.1 71.8l-.7 .7M112.1 72.9l-.7 .6M112.1 75.9l-.7 .6M112.1 76.9l-.7 .7M112.1 77.9l-.7 .7M112.1 79l-.7 .6M112.1 80l-.7 .6M112.1 60.3h.1"/>
<path d="M112.1 61.3h.1M112.1 62.3h.1M112.1 63.3h.1M112.1 67.4h.1M112.1 68.4h.1M112.1 69.4h.1M112.1 70.4h.1M112.1 71.5h.1M112.1 72.5h.1M112.1 73.5h.1M112.1 76.5h.1M112.1 77.6h.1"/>
<path d="M112.1 78.6h.1M112.1 79.6h.1M111.4 80.6h.1M111.4 81.6h.1M111.5 81l.6 .6M112.1 81l-.7 .6M112.1 80.6h.1M112.1 81.6h.1"/>
</g>
<g font-size="2.1">
<text x="95.5" y="9.8">MCU</text>
<text x="139.2" y="33.1">HEART SENSOR</text>
<text x="7.1" y="104.3">Vibrate</text>
<text x="46.7" y="104.3">RGB LED Strip</text>
</g>
<g font-size=".9" fill="#000080">
<text x="61" y="3.9">C83</text>
<text x="61" y="4.9">100nF_25V 100nF_25V 100nF_25V 100nF_25V 100nF_25V</text>
<text x="66" y="3.9">C84</text>
<text x="71.1" y="3.9">C85</text>
<text x="76.2" y="3.9">C86</text>
<text x="81.3" y="3.9">C87</text>
<text x="27" y="12">D1</text>
<text x="33.4" y="12">R1</text>
<text x="27" y="13.2">1N4148</text>
<text x="33.4" y="12.9">10K_%5</text>
<text x="33.4" y="20.1">C3</text>
<text x="33.4" y="21">18pF_25V</text>
<text x="91.1" y="19.7">U1</text>
<text x="96.5" y="19.1">ATmega2560V-8AU</text>
<text x="117.9" y="21.1">R3</text>
<text x="117.9" y="22.1">R4</text>
<text x="119.9" y="21.1">1K_5%</text>
<text x="119.9" y="22.1">1K_5%</text>
<text x="71.1" y="26.2">C1</text>
<text x="71.1" y="27.4">20pF_25V 20pF_25V</text>
<text x="75.8" y="26.2">C2</text>
<text x="119.9" y="29.3">R5</text>
<text x="121.9" y="29.3">1K_5%</text>
<text x="127" y="29.3">D2</text>
<text x="77.2" y="32.3">R2</text>
<text x="77.2" y="33.3">1M_5%</text>
<text x="127" y="32.3">LED</text>
<text x="58.9" y="37.4">Y1</text>
<text x="58.9" y="38.4">8MHz</text>
<text x="75.2" y="36.9">C88</text>
<text x="75.2" y="41">100nF_25V</text>
<text x="140.2" y="39.4">GND23</text>
<text x="140.2" y="38.4">GND22</text>
<text x="140.2" y="37.4">GND15</text>
<text x="61" y="46.5">GND4</text>
<text x="61" y="45.5">GND3</text>
<text x="61" y="47.5">GND5</text>
<text x="61" y="44.5">GND2</text>
<text x="61" y="49.6">GND7</text>
<text x="61" y="48.6">GND6</text>
<text x="126" y="53.6">GND16</text>
<text x="126" y="54.7">GND17</text>
<text x="122.9" y="62.8">R6</text>
<text x="125" y="62.8">100R_5%</text>
<text x="69.1" y="68.9">GND9</text>
<text x="69.1" y="69.9">GND10</text>
<text x="69.1" y="67.9">GND8</text>
<text x="122.9" y="66.8">R7</text>
<text x="125" y="66.8">100R_5%</text>
<text x="134.1" y="71.9">GND20</text>
<text x="134.1" y="74">GND18</text>
<text x="134.1" y="72.9">GND19</text>
<text x="74.2" y="83.1">R9</text>
<text x="74.2" y="79">R8</text>
<text x="76.2" y="83.1">100R_5%</text>
<text x="76.2" y="79">100R_5%</text>
<text x="29.4" y="112.6">R10</text>
<text x="29.4" y="113.5">10R_5%</text>
<text x="33.5" y="119.2">GND38</text>
<text x="18.3" y="123.7">1N4148</text>
<text x="20.3" y="121.7">D3</text>
<text x="33.5" y="120.2">GND39</text>
<text x="13.2" y="131.4">R11</text>
<text x="13.2" y="134.9">1K_5%</text>
<text x="20.2" y="136.9">R12</text>
<text x="20.2" y="137.9">10K_5%</text>
<text x="23.3" y="132.9">Q1</text>
<text x="23.3" y="133.8">8050</text>
<text x="47.8" y="133.9">GND34</text>
<text x="47.8" y="134.9">GND35</text>
<text x="47.8" y="132.9">GND33</text>
</g>
<g font-size=".9">
<text x="62" y="5.9">3V3</text>
<text x="30.5" y="6.9">3V3</text>
<text x="88.7" y="23.1">60</text>
<text x="89.2" y="21.1">1</text>
<text x="89.2" y="22.1">9</text>
<text x="109.4" y="21.1">39</text>
<text x="109.4" y="22.1">38</text>
<text x="109.4" y="23.1">37</text>
<text x="83.3" y="26.2">3V3</text>
<text x="88.7" y="29.2">51</text>
<text x="88.7" y="24.1">61</text>
<text x="88.7" y="28.2">70</text>
<text x="88.7" y="27.2">93</text>
<text x="88.7" y="25.1">94</text>
<text x="109.4" y="24.1">36</text>
<text x="109.4" y="25.1">30</text>
<text x="109.4" y="26.2">20</text>
<text x="109.4" y="27.2">29</text>
<text x="109.4" y="28.2">19</text>
<text x="57.7" y="31.2">2</text>
<text x="57.7" y="34.3">4</text>
<text x="66.8" y="30.2">1</text>
<text x="66.8" y="35.3">3</text>
<text x="88.7" y="30.2">10</text>
<text x="88.7" y="31.2">11</text>
<text x="88.7" y="35.3">85</text>
<text x="88.7" y="34.3">95</text>
<text x="109.4" y="35.3">63</text>
<text x="109.4" y="34.3">71</text>
<text x="109.4" y="33.3">72</text>
<text x="109.4" y="32.3">64</text>
<text x="109.4" y="31.2">83</text>
<text x="109.4" y="30.2">91</text>
<text x="88.7" y="40.4">76</text>
<text x="88.7" y="41.4">86</text>
<text x="88.7" y="37.3">73</text>
<text x="89.2" y="38.4">2</text>
<text x="109.4" y="37.3">54</text>
<text x="109.4" y="36.3">62</text>
<text x="109.4" y="39.4">59</text>
<text x="109.4" y="40.4">69</text>
<text x="109.4" y="41.4">68</text>
<text x="154.4" y="38.8">3V3</text>
<text x="71.1" y="43.5">3V3</text>
<text x="88.7" y="42.4">96</text>
<text x="88.7" y="43.4">55</text>
<text x="88.7" y="44.4">75</text>
<text x="88.7" y="45.5">65</text>
<text x="88.7" y="46.5">74</text>
<text x="88.7" y="47.5">84</text>
<text x="109.4" y="42.4">78</text>
<text x="109.4" y="43.4">79</text>
<text x="109.4" y="44.4">80</text>
<text x="109.4" y="45.5">88</text>
<text x="109.4" y="46.5">89</text>
<text x="88.7" y="50.5">18</text>
<text x="88.7" y="52.6">27</text>
<text x="88.7" y="53.6">17</text>
<text x="89.2" y="51.6">8</text>
<text x="109.4" y="48.5">99</text>
<text x="109.4" y="49.5">98</text>
<text x="109.4" y="50.5">67</text>
<text x="109.4" y="51.6">77</text>
<text x="109.4" y="52.6">87</text>
<text x="109.4" y="53.6">97</text>
<text x="88.7" y="55.6">26</text>
<text x="88.7" y="56.6">16</text>
<text x="89.2" y="54.6">7</text>
<text x="89.2" y="57.7">6</text>
<text x="109.4" y="57.7">41</text>
<text x="109.4" y="58.7">34</text>
<text x="109.4" y="59.7">33</text>
<text x="109.4" y="54.6">56</text>
<text x="109.4" y="55.6">66</text>
<text x="88.7" y="61.7">28</text>
<text x="88.7" y="62.7">46</text>
<text x="88.7" y="63.8">47</text>
<text x="88.7" y="64.8">48</text>
<text x="88.7" y="65.8">49</text>
<text x="109.4" y="60.7">32</text>
<text x="109.4" y="61.7">31</text>
<text x="109.4" y="62.7">21</text>
<text x="109.4" y="63.8">23</text>
<text x="109.4" y="64.8">22</text>
<text x="88.7" y="66.8">50</text>
<text x="88.7" y="67.8">57</text>
<text x="88.7" y="68.8">58</text>
<text x="109.4" y="66.8">25</text>
<text x="109.4" y="67.8">15</text>
<text x="109.4" y="68.8">5</text>
<text x="109.4" y="69.8">24</text>
<text x="109.4" y="70.9">14</text>
<text x="109.4" y="71.9">4</text>
<text x="88.7" y="78">44</text>
<text x="88.7" y="77">52</text>
<text x="88.7" y="75.9">45</text>
<text x="88.7" y="74.9">53</text>
<text x="88.7" y="73.9">81</text>
<text x="109.4" y="72.9">13</text>
<text x="109.4" y="73.9">3</text>
<text x="109.4" y="75.9">12</text>
<text x="109.4" y="77">92</text>
<text x="109.4" y="78">82</text>
<text x="124.4" y="73.4">3V3</text>
<text x="88.7" y="81">42</text>
<text x="88.7" y="80">43</text>
<text x="88.7" y="79">35</text>
<text x="109.4" y="79">40</text>
<text x="109.4" y="80">90</text>
<text x="109.4" y="81">100</text>
<text x="26.4" y="107.5">VBAT</text>
<text x="22.1" y="131.4" transform="rotate(-90 22.1 131.4)">3</text>
<text x="19.1" y="132.8">1</text>
<text x="22.1" y="135.4" transform="rotate(-90 22.1 135.4)">2</text>
<text x="55.9" y="146">WS2812 LED Strip</text>
<text x="167.6" y="147.1">Title</text>
<text x="171.7" y="148.1">ARDUINO</text>
<text x="167.6" y="150.2">Size</text>
<text x="167.6" y="153.2">Date:</text>
<text x="168.7" y="151.2">C</text>
<text x="171.7" y="151.2">01_MCU</text>
<text x="171.7" y="150.2">Document Number</text>
<text x="172.9" y="153.2">Sunday, April 28, 2019</text>
<text x="188" y="153.2">Sheet</text>
<text x="193" y="153.2">1</text>
<text x="196.1" y="153.2">of</text>
<text x="199.1" y="153.2">9</text>
<text x="201.2" y="150.2">Rev</text>
<text x="201.2" y="151.2">0</text>
</g>
<g font-size=".9" fill="#f00">
<text x="182.1" y="11">SCK</text>
<text x="182.1" y="8.9">MISO</text>
<text x="182.1" y="9.9">MOSI</text>
<text x="182.1" y="7.9">CS_SST</text>
<text x="193" y="9.4">MISO</text>
<text x="193" y="10.4">MOSI</text>
<text x="193" y="11.4">SCK</text>
<text x="193" y="8.3">CS_SST</text>
<text x="197.5" y="9.4">[2]</text>
<text x="197.5" y="11.4">[3]</text>
<text x="197.7" y="10.4">[2]</text>
<text x="197.7" y="8.3">[2]</text>
<text x="31.7" y="16">MCU_RESET</text>
<text x="182.1" y="13">XCS</text>
<text x="182.1" y="16">XRST</text>
<text x="182.1" y="14">XDCD</text>
<text x="182.1" y="15">XDREQ</text>
<text x="182.1" y="17.1">AMPOFF</text>
<text x="193" y="13.4">XCS</text>
<text x="193" y="14.4">XDCD</text>
<text x="193" y="15.5">XDREQ</text>
<text x="193" y="16.5">XRST</text>
<text x="193" y="17.5">AMPOFF</text>
<text x="197.5" y="13.4">[3]</text>
<text x="197.5" y="14.4">[2]</text>
<text x="197.5" y="16.5">[3]</text>
<text x="197.5" y="17.5">[3]</text>
<text x="197.7" y="15.5">[2]</text>
<text x="112" y="21.1">Center_Key</text>
<text x="124.2" y="22.1">Left_Key</text>
<text x="124.2" y="23.2">Right_Key</text>
<text x="182.1" y="19.1">BLE_TX</text>
<text x="182.1" y="20.1">BLE_RX</text>
<text x="182.1" y="21.1">MCU_RESET</text>
<text x="182.1" y="23.2">GPS_TX</text>
<text x="193" y="19.5">BLE_TX</text>
<text x="193" y="20.5">BLE_RX</text>
<text x="193" y="21.5">MCU_RESET [2]</text>
<text x="193" y="23.6">GPS_TX</text>
<text x="197.5" y="19.5">[2]</text>
<text x="197.5" y="23.6">[2]</text>
<text x="197.7" y="20.5">[2]</text>
<text x="112" y="24.2">Power_Hold</text>
<text x="112" y="25.2">LED_DAT</text>
<text x="112.4" y="27.2">XDREQ</text>
<text x="113" y="28.2">XRST</text>
<text x="113" y="26.2">XDCD</text>
<text x="182.1" y="24.2">GPS_RX</text>
<text x="182.1" y="25.2">GPS_PWR</text>
<text x="193" y="24.6">GPS_RX</text>
<text x="193" y="25.6">GPS_PWR</text>
<text x="197.7" y="24.6">[2]</text>
<text x="198.7" y="25.6">[2]</text>
<text x="112" y="32.3">GPS_PWR</text>
<text x="112" y="31.3">AMPOFF</text>
<text x="112.1" y="33.3">CS_SST</text>
<text x="113" y="35.3">MOSI</text>
<text x="113" y="34.3">MISO</text>
<text x="182.1" y="31.3">SCL</text>
<text x="182.1" y="30.3">SDA</text>
<text x="182.1" y="32.3">SQW</text>
<text x="182.1" y="34.3">Power_Hold</text>
<text x="182.1" y="35.3">Center_Key</text>
<text x="193" y="31.7">SCL</text>
<text x="193" y="30.7">SDA</text>
<text x="193" y="32.7">SQW</text>
<text x="193" y="34.8">Power_Hold</text>
<text x="193" y="35.8">Center_Key</text>
<text x="197.5" y="30.7">[2]</text>
<text x="197.7" y="31.7">[2]</text>
<text x="197.7" y="32.7">[2]</text>
<text x="198.7" y="34.8">[2]</text>
<text x="198.7" y="35.8">[2]</text>
<text x="80.5" y="37.4">MCU_RESET</text>
<text x="112" y="39.4">Sensor_out</text>
<text x="113" y="37.4">XCS</text>
<text x="113" y="36.4">SCK</text>
<text x="149.6" y="37.4">Sensor_out</text>
<text x="182.1" y="36.4">Left_Key</text>
<text x="182.1" y="37.4">Right_Key</text>
<text x="193" y="36.8">Left_Key</text>
<text x="193" y="37.8">Right_Key</text>
<text x="198.7" y="36.8">[2]</text>
<text x="198.7" y="37.8">[2]</text>
<text x="66.3" y="46.5">SCK</text>
<text x="66.3" y="47.5">MOSI</text>
<text x="66.3" y="48.6">MISO</text>
<text x="66.3" y="49.6">MCU_RESET</text>
<text x="113.7" y="50.6">Vibrate</text>
<text x="114" y="53.6">RXD1</text>
<text x="114" y="52.6">TXD1</text>
<text x="114" y="51.6">SQW</text>
<text x="114" y="54.7">SDA</text>
<text x="114" y="55.7">SCL</text>
<text x="115" y="63.8">TXD0</text>
<text x="115" y="64.8">RXD0</text>
<text x="130.3" y="63.8">BLE_RX</text>
<text x="130.3" y="64.8">BLE_TX</text>
<text x="83.5" y="67.9">TXD3</text>
<text x="83.5" y="68.9">RXD3</text>
<text x="127.2" y="74">ADC0</text>
<text x="67.3" y="80.1">GPS_RX</text>
<text x="67.3" y="81.1">GPS_TX</text>
<text x="83.5" y="80.1">TXD2</text>
<text x="83.5" y="81.1">RXD2</text>
<text x="62" y="130.9">VBAT</text>
<text x="8.3" y="132.9">Vibrate</text>
<text x="61.2" y="133.9">LED_DAT</text>
</g>
<g font-size=".9" fill="#004080">
<text x="90.9" y="21.8">GND</text>
<text x="90.9" y="22.8">GND</text>
<text x="90.9" y="23.8">GND</text>
<text x="106.4" y="21.8">PA7</text>
<text x="106.4" y="22.8">PA6</text>
<text x="106.4" y="23.8">PA5</text>
<text x="90.9" y="29.9">VCC</text>
<text x="90.9" y="24.8">GND</text>
<text x="90.9" y="28.9">VCC</text>
<text x="90.9" y="27.9">VCC</text>
<text x="90.9" y="25.8">GND</text>
<text x="106.4" y="24.8">PA4</text>
<text x="106.4" y="25.8">PA3</text>
<text x="106.4" y="26.8">PA2</text>
<text x="106.4" y="27.9">PA1</text>
<text x="106.4" y="28.9">PA0</text>
<text x="90.9" y="30.9">VCC</text>
<text x="90.9" y="31.9">AVCC</text>
<text x="90.9" y="36">XTAL2</text>
<text x="90.9" y="35">XTAL1</text>
<text x="106.4" y="36">PB2</text>
<text x="106.4" y="35">PB3</text>
<text x="106.4" y="34">PB4</text>
<text x="106.4" y="32.9">PB5</text>
<text x="106.4" y="31.9">PB6</text>
<text x="106.4" y="30.9">PB7</text>
<text x="90.9" y="41.1">PL7</text>
<text x="90.9" y="39">AREF</text>
<text x="90.9" y="38">RESET</text>
<text x="106.4" y="40">PC7</text>
<text x="106.4" y="41.1">PC6</text>
<text x="106.4" y="38">PB0</text>
<text x="106.4" y="37">PB1</text>
<text x="90.9" y="42.1">PL6</text>
<text x="90.9" y="43.1">PL5</text>
<text x="90.9" y="44.1">PL4</text>
<text x="90.9" y="45.1">PL3</text>
<text x="90.9" y="46.1">PL2</text>
<text x="90.9" y="47.2">PL1</text>
<text x="106.4" y="42.1">PC5</text>
<text x="106.4" y="43.1">PC4</text>
<text x="106.4" y="44.1">PC3</text>
<text x="106.4" y="45.1">PC2</text>
<text x="106.4" y="46.1">PC1</text>
<text x="106.4" y="47.2">PC0</text>
<text x="90.9" y="51.2">PK7</text>
<text x="90.9" y="52.2">PK6</text>
<text x="90.9" y="53.3">PK5</text>
<text x="90.9" y="48.2">PL0</text>
<text x="106.4" y="49.2">PD7</text>
<text x="106.4" y="50.2">PD6</text>
<text x="106.4" y="51.2">PD5</text>
<text x="106.4" y="52.2">PD4</text>
<text x="106.4" y="53.3">PD3</text>
<text x="90.9" y="54.3">PK4</text>
<text x="90.9" y="55.3">PK3</text>
<text x="90.9" y="56.3">PK2</text>
<text x="90.9" y="57.3">PK1</text>
<text x="90.9" y="58.3">PK0</text>
<text x="106.4" y="54.3">PD2</text>
<text x="106.4" y="55.3">PD1</text>
<text x="106.4" y="56.3">PD0</text>
<text x="106.4" y="58.3">PE7</text>
<text x="106.4" y="59.4">PE6</text>
<text x="90.9" y="62.4">PJ7</text>
<text x="90.9" y="63.4">PJ6</text>
<text x="90.9" y="64.4">PJ5</text>
<text x="90.9" y="65.4">PJ4</text>
<text x="106.4" y="60.4">PE5</text>
<text x="106.4" y="61.4">PE4</text>
<text x="106.4" y="62.4">PE3</text>
<text x="106.4" y="63.4">PE2</text>
<text x="106.4" y="64.4">PE1</text>
<text x="106.4" y="65.4">PE0</text>
<text x="90.9" y="66.5">PJ3</text>
<text x="90.9" y="67.5">PJ2</text>
<text x="90.9" y="68.5">PJ1</text>
<text x="90.9" y="69.5">PJ0</text>
<text x="106.5" y="67.5">PF7</text>
<text x="106.5" y="68.5">PF6</text>
<text x="106.5" y="69.5">PF5</text>
<text x="106.5" y="70.5">PF4</text>
<text x="106.5" y="71.5">PF3</text>
<text x="90.9" y="77.6">PH4</text>
<text x="90.9" y="76.6">PH5</text>
<text x="90.9" y="75.6">PH6</text>
<text x="90.9" y="74.6">PH7</text>
<text x="106.3" y="76.6">PG5</text>
<text x="106.3" y="77.6">PG4</text>
<text x="106.5" y="72.6">PF2</text>
<text x="106.5" y="73.6">PF1</text>
<text x="106.5" y="74.6">PF0</text>
<text x="90.9" y="81.7">PH0</text>
<text x="90.9" y="80.7">PH1</text>
<text x="90.9" y="79.7">PH2</text>
<text x="90.9" y="78.7">PH3</text>
<text x="106.3" y="78.7">PG3</text>
<text x="106.3" y="79.7">PG2</text>
<text x="106.3" y="80.7">PG1</text>
<text x="106.3" y="81.7">PG0</text>
</g>
<text font-size=".9" fill="#008000" x="58.9" y="39.4">XY3225</text>
<g font-size=".7">
<text x="21.3" y=".8">5</text>
<text x="62" y=".8">4</text>
<text x="102.6" y=".8">3</text>
<text x="143.3" y=".8">2</text>
<text x="183.9" y=".8">1</text>
<text x=".3" y="20.7">D</text>
<text x="204.5" y="20.7">D</text>
<text x=".3" y="58.8">C</text>
<text x="204.5" y="58.8">C</text>
<text x=".3" y="96.9">B</text>
<text x="204.5" y="96.9">B</text>
<text x=".3" y="135">A</text>
<text x="204.5" y="135">A</text>
<text x="21.3" y="154.2">5</text>
<text x="62" y="154.2">4</text>
<text x="102.6" y="154.2">3</text>
<text x="143.3" y="154.2">2</text>
<text x="183.9" y="154.2">1</text>
</g>
</svg>
